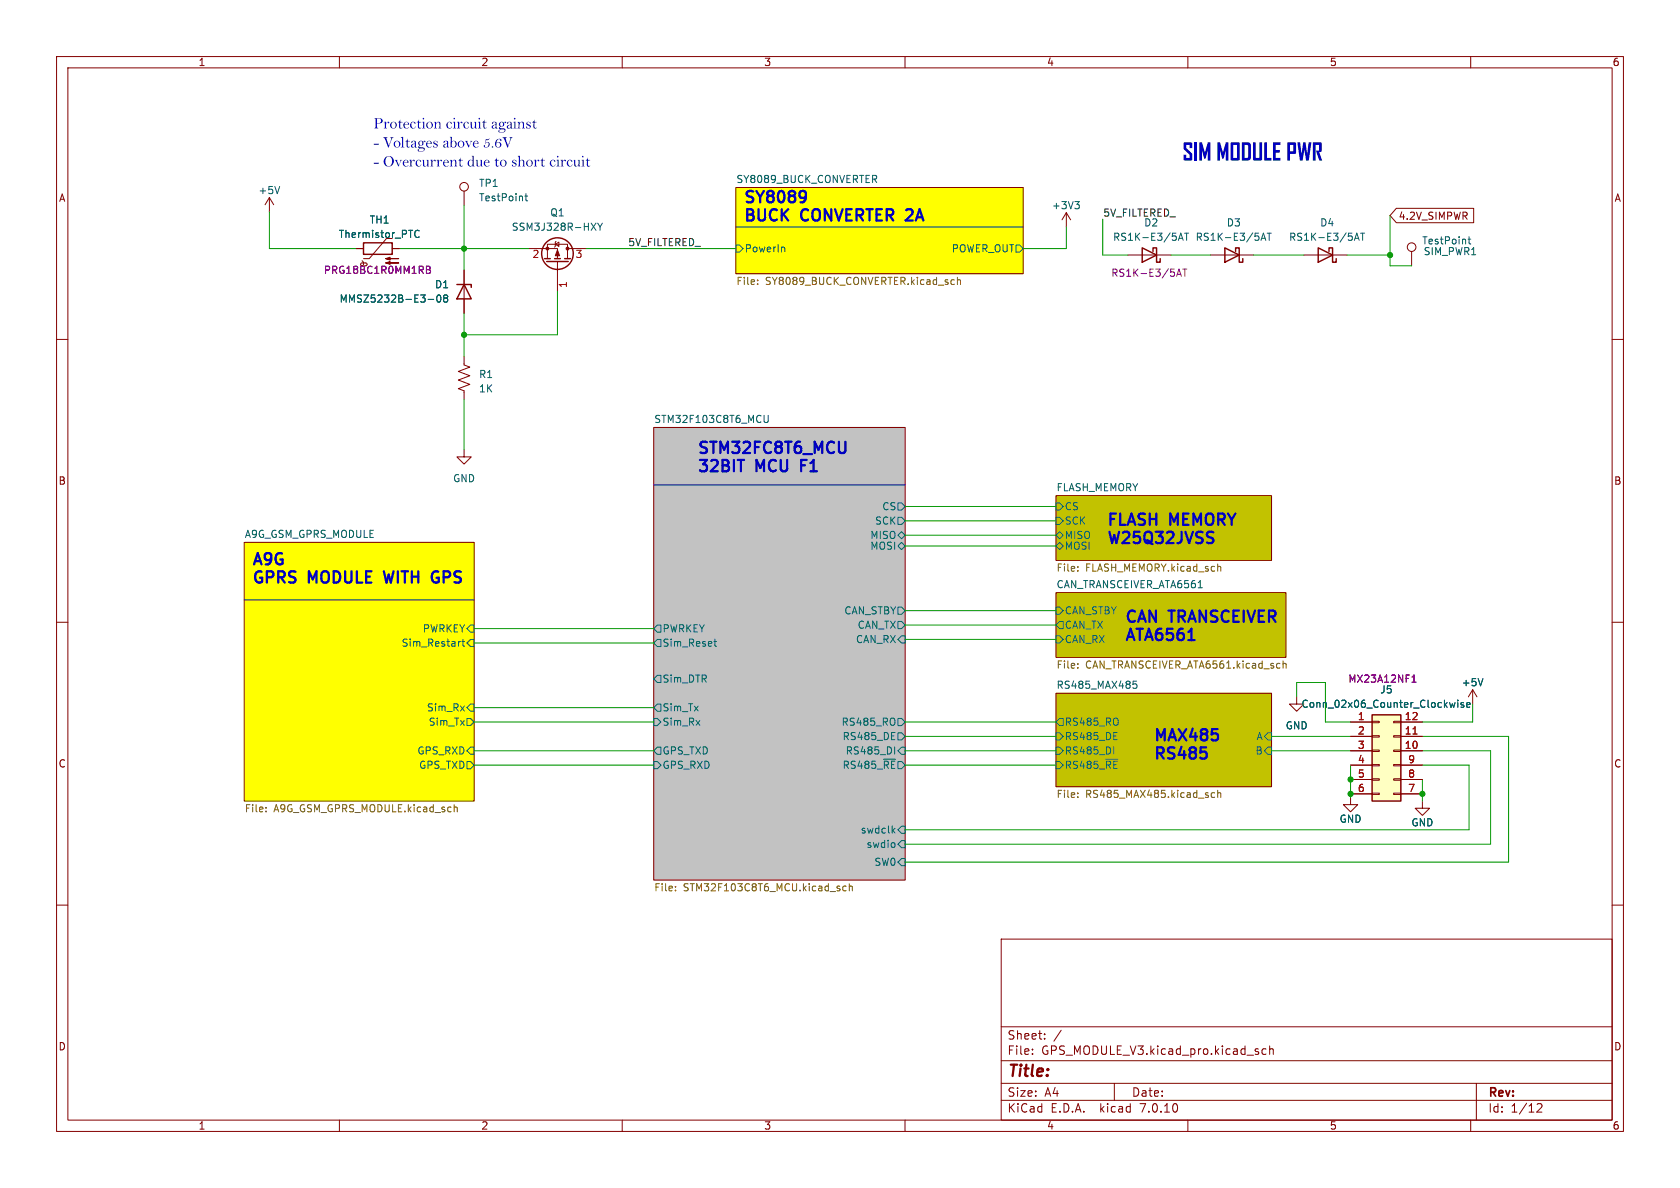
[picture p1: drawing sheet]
<svg xmlns="http://www.w3.org/2000/svg" width="297mm" height="210mm" viewBox="0 0 297 210" stroke-linecap="round" stroke-linejoin="round" font-family="sans-serif">
<g fill="none" stroke="#840000" stroke-width=".18">
<path d="M10 10h277v190h-277zM12 12h273v186h-273zM60 10v2M110 10v2M160 10v2M210 10v2M260 10v2M47.6 34.9l-.7 1.3M47.6 34.9v2.6M47.6 34.9l.8 1.3M82 33.8v2.5M130.1 33.1h50.8v15.3h-50.8z"/>
<path d="M188.5 37.6l-.8 1.3M188.5 37.6v2.5M188.5 37.6l.8 1.3M246.9 36.8h13.6v2.6h-13.6l-1.2-1.3zM10 60h2M63 43.9h1.3M63.8 46.7l.2-.2h.7l.2 .2M64 46.1l.2 .3 .1 .3M69.3 42.2h-1l-3 3.5h-1M69.3 43.9h1.3M82 47.8v7.6M93.5 43.9h5.1v1.8"/>
<path d="M96.8 45.7v-2.5h3.5v2.5M98.2 43.2l.6-.4v.8zM98.3 42.7l-.1 .1v.8l-.2 .1M98.6 46.2v5.4M100.3 43.9h3.3M199.4 45.1h7.6M214 45.1h7.6M230.5 45.1h7.6M249.6 44.5v2.5M285 60h2M82 79.5v1.3h1.3l-1.3 1.2-1.2-1.2h1.2M82 63v1.5l1.1 .4-2.1 .8 2.1 .7-2.1 .8 2.1 .7-2.1 .8 1 .4v1.5"/>
<path d="M115.6 75.6h44.4v80h-44.4zM43.2 95.9h40.6v45.7h-40.6zM186.7 87.6h38.1v11.5h-38.1zM10 110h2M186.7 104.8h40.6v11.4h-40.6zM285 110h2M186.7 122.6h38.1v16.5h-38.1zM229.2 123.2v1.3h1.3l-1.3 1.2-1.2-1.2h1.2M238.8 127.6h3.8M238.8 132.7h3.8M238.8 130.2h3.8M238.8 135.3h3.8"/>
<path d="M238.8 137.8h3.8M242.6 137.7h1.2v.2h-1.2zM242.6 135.1h1.2v.3h-1.2zM242.6 132.6h1.2v.2h-1.2zM242.6 130h1.2v.3h-1.2zM242.6 127.5h1.2v.3h-1.2zM246.4 137.7h1.2v.2h-1.2zM246.4 135.1h1.2v.3h-1.2zM246.4 132.6h1.2v.2h-1.2zM246.4 130h1.2v.3h-1.2zM246.4 127.5h1.2v.3h-1.2zM247.6 127.6h3.9"/>
<path d="M247.6 132.7h3.9M247.6 130.2h3.9M247.6 135.3h3.9M247.6 137.8h3.9M260.3 121.9l-.7 1.3M260.3 121.9v2.6M260.3 121.9l.8 1.3M10 160h2M238.8 141v1.2h1.2l-1.2 1.3-1.3-1.3h1.3M238.8 140.3h3.8M242.6 140.2h1.2v.3h-1.2zM246.4 140.2h1.2v.3h-1.2z"/>
<path d="M247.6 140.3h3.9M251.5 141.6v1.3h1.2l-1.2 1.2-1.3-1.2h1.3M285 160h2M177 166h108v32h-108zM60 198v2M110 198v2M160 198v2M177 194.5h108M177 191.5h108M177 187.5h108M177 181.5h108M182.5 186.3v.1"/>
<path d="M182.5 185.5v.1M184.7 183.6v.1M184.7 182.8v.1M187.6 182.1l-1.3 2M197 191.5v3M210 198v2M222.3 185.9l.2 .2-.2 .3M222.3 185.4l.2 .1M223.8 185.5l-.4-.1-.3 .3v.4l.1 .2h.6M224.5 185.5l.2-.1 .3 .1 .1 .9M224.5 184.9v1.5M260 198v2"/>
<path d="M261 191.5v6.5M271.7 195.2l.6-.1 .2 .1 .1 .3-.9 1.1h.9"/>
<circle cx="82" cy="33" r=".76"/>
<circle cx="249.6" cy="43.7" r=".76"/>
</g>
<g fill="#ff0" stroke="#ff0" stroke-width=".18">
<path d="M43.2 95.9h40.6v45.7h-40.6z"/>
<path d="M130.1 33.1h50.8v15.3h-50.8z"/>
</g>
<path d="M115.6 75.6h44.4v80h-44.4z" fill="#c2c2c2" stroke="#c2c2c2" stroke-width=".18"/>
<g fill="#c2c200" stroke="#c2c200" stroke-width=".18">
<path d="M186.7 122.6h38.1v16.5h-38.1z"/>
<path d="M186.7 87.6h38.1v11.5h-38.1z"/>
<path d="M186.7 104.8h40.6v11.4h-40.6z"/>
</g>
<g fill="none" stroke="#006464" stroke-width=".18">
<path d="M49.4 33l-.4 1.2M92.8 34.7h.5M93 34.2v1.1l.3 .2M104.5 39.4l.9 1.3M105.4 39.4l-.9 1.3M105.7 39.4l.4 .7M106.5 39.4l-.4 .7M154.6 31.7l.4 .6M154.9 31.1l.1 .1-.1 .4M190 35.6h.8l-.4 .5M190.6 36.1l.2 .3v.3l-.2 .2M74.1 40.8a.6 .6 0 0 0-.8 .5 .6 .6 0 0 0 .6 .7l.2-.1"/>
<path d="M75.7 52.9h1M77.3 52.3l.2-.2a.68 .68 0 0 1 .5 .7 .68 .68 0 0 1-.5 .6l-.2-.1-.1-.4zM78.7 52.7l-.3-.3 .3-.3h.2l.2 .3-.2 .3M78.7 52.7l-.3 .2 .1 .4 .2 .1h.3l.1-.2v-.4l-.2-.1M78.7 52.7h.2M106.1 40.1v.6M130.1 43.3h.6l.7 .6-.7 .7h-.6zM138.4 43.7l.3 .2v.6M179.6 43.3h.7l.6 .6-.6 .7h-.7zM208.3 42.5l.4-1.3 .5 1.3M208.4 42.1h.7M209.4 41.2h.7"/>
<path d="M209.8 41.2v1.3M222.9 42.5l.5-1.3 .4 1.3M223.1 42.1h.6M224 41.2h.7M224.4 41.2v1.3M239.4 42.5l.5-1.3 .4 1.3M239.6 42.1h.6M240.5 41.2h.8M240.9 41.2v1.3M259.5 42.3h.5M259.7 41.9v1l.3 .2M135.8 73.4l-.1 1.2-.4 .1-.2-.3"/>
<path d="M158.7 88.9h.7l.6 .6-.6 .7h-.7zM158.7 91.4h.7l.6 .7-.6 .6h-.7zM158.7 96.5l.7-.6 .6 .6-.6 .7zM159.4 94l.6 .6-.6 .7-.7-.7zM186.7 96.5l.6-.6 .7 .6-.7 .7zM186.7 94.6l.6-.6 .7 .6-.7 .7zM186.7 91.4h.6l.7 .7-.7 .6h-.6zM186.7 88.9h.6l.7 .6-.7 .7h-.6zM81.4 113.4l-.2 .1M81.7 113.4h.4M81.8 113v1.1l.3 .1M83.2 113h.6v1.3h-.6l-.7-.6z"/>
<path d="M83.2 110.5h.6v1.3h-.6l-.7-.7zM116.2 110.5h.6v1.3h-.6l-.6-.7zM116.2 119.4h.6v1.3h-.6l-.6-.7zM116.2 113h.6v1.3h-.6l-.6-.6zM126.2 113.4h.5M126.4 113v1.1l.3 .1M158.7 107.3h.7l.6 .7-.6 .6h-.7zM158.7 109.9h.7l.6 .6-.6 .6h-.7zM159.4 112.4h.6v1.3h-.6l-.7-.7zM186.7 112.4h.6l.7 .6-.7 .7h-.6zM186.7 107.3h.6l.7 .7-.7 .6h-.6zM187.3 109.9h.7v1.2h-.7l-.6-.6z"/>
<path d="M262.2 120l-.5 1.2M82.5 134.6h.7l.6 .7-.6 .6h-.7zM82.5 127h.7l.6 .6-.6 .7h-.7zM83.2 132.1h.6v1.3h-.6l-.7-.7zM83.2 124.5h.6v1.2h-.6l-.7-.6zM115.6 134.6h.6l.6 .7-.6 .6h-.6zM115.6 127h.6l.6 .6-.6 .7h-.6zM116.2 132.1h.6v1.3h-.6l-.6-.7zM116.2 124.5h.6v1.2h-.6l-.6-.6zM157.6 130.8h.6M157.6 129.5h.6M158.2 132v1.3"/>
<path d="M158.7 127h.7l.6 .6-.6 .7h-.7zM158.7 129.5h.7l.6 .7-.6 .6h-.7zM159.4 132.1h.6v1.3h-.6l-.7-.7zM186.7 129.5h.6l.7 .7-.7 .6h-.6zM186.7 132.1h.6l.7 .6-.7 .7h-.6zM186.7 134.6h.6l.7 .7-.7 .6h-.6zM187.3 127h.7v1.3h-.7l-.6-.7zM196.9 130.8h.6M196.9 129.5h.6M196.9 132v1.3M200.3 120.4h.6M200.3 121l.5-.1 .2 .2-.1 .5h-.6"/>
<path d="M224.2 132.1h.6v1.3h-.6l-.7-.7zM224.2 129.5h.6v1.3h-.6l-.7-.6zM257.2 124.2l-.2 .8-.2-.6M257.7 123.8v.1M257.7 124.2v.8M258.7 124.3l-.3-.1-.1 .2v.2l.4 .1v.3h-.4M259.3 124.6l.6-.1-.1-.2-.3-.1-.2 .2 .1 .6h.4M157.9 146.8l.3 .5M158.2 149.1v.6M158.2 146.4l-.5 .5M159.4 146.1h.6v1.2h-.6l-.7-.6zM159.4 148.6h.6v1.3h-.6l-.7-.7z"/>
<path d="M159.4 151.8h.6v1.2h-.6l-.7-.6z"/>
</g>
<g fill="none" stroke="#725600" stroke-width=".18">
<path d="M133.9 50.2v.1M133.9 49.5v.1M168.4 49.4l.3 .1M168.7 50.2l-.3 .1M169.3 49.6l.1-.2 .3 .1 .1 .8M169.3 49v1.3M190.5 100.2v.1M190.5 100.8v.2M190.5 117.3v.1M190.5 118v.1M215.3 100.2h.5v.8M226.8 116.8v1.3"/>
<path d="M226.8 117.4l.2-.1h.3l.1 .8M215.3 139.7v1.3M47 143.4v.1M47 142.7v.1M80.4 142.7h.4v.8M119.4 157.4v.1M119.4 156.7v.1M149.6 156.7l-.4-.1-.2 .3 .1 .5h.5M150.1 156.8l.2-.2 .3 .1 .1 .8M150.1 156.2v1.3M190.5 140.9v.1M190.5 140.2v.1"/>
<path d="M214.7 140.2l-.3-.1-.3 .3 .1 .5h.5M215.3 140.2l.2-.1 .3 .1v.8"/>
</g>
<path d="M242.6 126.4h5v15.2h-5z" fill="#ffffc2" stroke="#ffffc2" stroke-width=".18"/>
<g fill="none" stroke="#840000" stroke-width=".25">
<path d="M64.3 42.9h5v2.1h-5zM80.8 50.3h2.5v.5M82 50.3l1.3 2.5h-2.5zM96.3 45.7h1M96.6 46.2h3.9M98 45.7h1.1M99.8 45.7h1M201.9 43.8l2.6 1.3-2.6 1.3zM203.8 44.5v-.7h.7v2.6h.6v-.7M216.5 43.8l2.6 1.3-2.6 1.3zM218.4 44.5v-.7h.7v2.6h.6v-.7M233 43.8l2.6 1.3-2.6 1.3z"/>
<path d="M234.9 44.5v-.7h.7v2.6h.6v-.7M242.6 126.4h5v15.2h-5z"/>
<circle cx="98.6" cy="44.8" r="2.79"/>
</g>
<path d="M249.8 129.8h.7" fill="none" stroke="#a90000" stroke-width=".18"/>
<path d="M75.4 47.1l.6 .1 .1 .2-.3 .3M75.4 47.7h.4M75.8 47.7l.3 .2v.3l-.7 .1M208 48.8l.4-1.2 .5 1.2M208.1 48.5h.6M209.1 47.6h.7M209.5 47.6v1.2M249.6 119.7l.4-.4v1.3M249.6 120.6h.7" fill="none" stroke="#840084" stroke-width=".18"/>
<g fill="#840000" stroke="#840000" stroke-width=".18">
<path d="M68.2 46.5l.8-.3v.5l-.8-.2h2.3z"/>
<path d="M68.2 45.7l.8-.2v.5l-.8-.3h2.3z"/>
<path d="M98.6 44.2l.3 1h-.7z"/>
<circle cx="96.8" cy="43.9" r=".25"/>
<circle cx="100.3" cy="43.9" r=".25"/>
</g>
<path d="M142.1 33.8l.3 .2a1.63 1.63 0 0 1-.3 1.7M142.5 34.6l-.4 .4M149.5 78.1v1.6l-.2 .3M141.6 82.3h.7M141.6 81.3v2M67.9 101l.4 2M76.7 102.9l.3 .1 .5-.1M77.2 102.1h.4M77.3 101l-.6 .1M210.1 113.1h1.1M213.1 133l.2 .2v.5l-.2 .3" fill="none" stroke="#0000c2" stroke-width=".4"/>
<path d="M130.1 40.1h50.8M115.6 85.7h44.4M43.2 106h40.6" fill="none" stroke="#0000c2" stroke-width=".18"/>
<g fill="none" stroke="#009600" stroke-width=".18">
<path d="M47.6 37.5v6.4h15.4M82 36.3v11.5M194.9 38.7v6.4h4.5M245.7 38.1v8.9h3.9M70.6 43.9h22.9M82 55.4v7.6M98.6 51.6v7.6h-16.6M103.6 43.9h26.5M188.5 40.1v3.8h-7.6M207 45.1h7M221.6 45.1h8.9M238.1 45.1h7.6"/>
<path d="M82 70.6v8.9M160 96.5h26.7M160 92.1h26.7M160 89.5h26.7M160 94.6h26.7M83.8 113.7h31.8M83.8 111.1h31.8M160 110.5h26.7M160 113h26.7M160 108h26.7M83.8 127.6h31.8M83.8 125.1h31.8"/>
<path d="M83.8 132.7h31.8M83.8 135.3h31.8M160 127.6h26.7M160 132.7h26.7M160 135.3h26.7M160 130.2h26.7M224.8 132.7h14M224.8 130.2h14M229.2 123.2v-2.5h5.1v6.9h4.5M238.8 135.3v5.7M251.5 132.7h12v16.5h-103.5M251.5 135.3h8.2v11.4h-99.7"/>
<path d="M251.5 137.8v3.8M251.5 130.2h15.2v22.2h-106.7M260.3 124.5v3.1h-8.8"/>
</g>
<g fill="#009600" stroke="#009600" stroke-width=".18">
<circle cx="245.7" cy="45.1" r=".46"/>
<circle cx="82" cy="59.2" r=".46"/>
<circle cx="82" cy="43.9" r=".46"/>
<circle cx="238.8" cy="140.3" r=".46"/>
<circle cx="238.8" cy="137.8" r=".46"/>
<circle cx="251.5" cy="140.3" r=".46"/>
</g>
<g font-size="4.2" fill="#0000c2">
<text x="209" y="28.9">SIMMODULE</text>
<text x="227.4" y="28.9">PWR</text>
</g>
<g font-size="2.8" fill="#0000c2">
<text x="66" y="23">Protectioncircuit against</text>
<text x="66" y="26.4">- Voltagesabove5.6V</text>
<text x="66" y="29.8">- Overcurrentdueto short circuit</text>
<text x="131.4" y="36">SY8089</text>
<text x="131.4" y="39.2">BUCK</text>
<text x="141.8" y="39.2">CONVERTER 2A</text>
<text x="123.2" y="80.4">STM32FC8T6_MCU</text>
<text x="123.2" y="83.6">32BIT</text>
<text x="133.8" y="83.6">MCU</text>
<text x="142.5" y="83.6">F1</text>
<text x="195.6" y="93.1">FLASH</text>
<text x="207" y="93.1">MEMORY</text>
<text x="44.4" y="100">A9G</text>
<text x="195.6" y="96.3">W25Q32JVSS</text>
<text x="44.4" y="103.3">GPRS</text>
<text x="54.7" y="103.3">MODULE</text>
<text x="68.9" y="103.3">WITH</text>
<text x="78.1" y="103.3">GPS</text>
<text x="198.8" y="110.2">CAN</text>
<text x="198.8" y="113.4">ATA6561</text>
<text x="206.9" y="110.2">TRANSCEIVER</text>
<text x="203.8" y="131.2">MAX485</text>
<text x="203.8" y="134.4">RS485</text>
</g>
<text font-size="2.8" fill="#840000" x="178" y="190.9">Title:</text>
<g font-size="2.1" fill="#840000">
<text x="178" y="184">Sheet:</text>
<text x="178" y="186.7">File:</text>
<text x="184.1" y="186.7">GPS_MODULE_V3.kicad_pro.kicad_sch</text>
<text x="178" y="196.9">KiCad</text>
<text x="178" y="194.1">Size:</text>
<text x="184.7" y="194.1">A4</text>
<text x="185.7" y="196.9">E.D.A.</text>
<text x="194.6" y="196.9">kicad</text>
<text x="200" y="194.1">Date:</text>
<text x="201.8" y="196.9">7.0.10</text>
<text x="263" y="194.3">Rev:</text>
<text x="263" y="196.9">Id:</text>
<text x="267.1" y="196.9">1/12</text>
</g>
<g font-size="1.8" fill="#840000">
<text x="35" y="11.9">1</text>
<text x="85" y="11.9">2</text>
<text x="135" y="11.9">3</text>
<text x="185" y="11.9">4</text>
<text x="235" y="11.9">5</text>
<text x="285" y="11.9">6</text>
<text x="10.3" y="35.9">A</text>
<text x="285.3" y="35.9">A</text>
<text x="247.2" y="39.1">4.2V_SIMPWR</text>
<text x="10.3" y="85.9">B</text>
<text x="285.3" y="85.9">B</text>
<text x="10.3" y="135.9">C</text>
<text x="285.3" y="135.9">C</text>
<text x="10.3" y="185.9">D</text>
<text x="285.3" y="185.9">D</text>
<text x="35" y="199.9">1</text>
<text x="85" y="199.9">2</text>
<text x="135" y="199.9">3</text>
<text x="185" y="199.9">4</text>
<text x="235" y="199.9">5</text>
<text x="285" y="199.9">6</text>
</g>
<g font-size="1.8" fill="#006464">
<text x="45.6" y="34.5">+5V</text>
<text x="84.6" y="33.2">TP1</text>
<text x="84.6" y="35.8">TestPoint</text>
<text x="130.1" y="32.4">SY8089_BUCK_CONVERTER</text>
<text x="65.3" y="39.7">TH1</text>
<text x="90.4" y="41">SSM3J328R-HXY</text>
<text x="97.2" y="38.5">Q1</text>
<text x="185.9" y="37.2">+3V3</text>
<text x="202.2" y="40.2">D2</text>
<text x="216.8" y="40.2">D3</text>
<text x="233.3" y="40.2">D4</text>
<text x="59.8" y="42.3">Thermistor_PTC</text>
<text x="131.6" y="44.8">PowerIn</text>
<text x="168.2" y="44.8">POWER_OUT</text>
<text x="196.7" y="42.8">RS1K-E3/5AT</text>
<text x="211.3" y="42.8">RS1K-E3/5AT</text>
<text x="227.8" y="42.8">RS1K-E3/5AT</text>
<text x="251.3" y="43.4">TestPoint</text>
<text x="251.6" y="45.3">SIM_PWR1</text>
<text x="59.9" y="53.7">MMSZ5232B-E3-08</text>
<text x="76.8" y="51.2">D1</text>
<text x="84.6" y="67">R1</text>
<text x="84.6" y="69.6">1K</text>
<text x="115.6" y="74.9">STM32F103C8T6_MCU</text>
<text x="80" y="85.4">GND</text>
<text x="186.7" y="86.9">FLASH_MEMORY</text>
<text x="43.2" y="95.2">A9G_GSM_GPRS_MODULE</text>
<text x="153.8" y="95.5">MISO</text>
<text x="154.6" y="92.9">SCK</text>
<text x="155.9" y="90.4">CS</text>
<text x="188.2" y="95.5">MISO</text>
<text x="188.2" y="92.9">SCK</text>
<text x="188.2" y="90.4">CS</text>
<text x="153.8" y="97.4">MOSI</text>
<text x="188.2" y="97.4">MOSI</text>
<text x="186.7" y="104.1">CAN_TRANSCEIVER_ATA6561</text>
<text x="74.7" y="112">PWRKEY</text>
<text x="117" y="112">PWRKEY</text>
<text x="149.2" y="108.8">CAN_STBY</text>
<text x="151.2" y="113.9">CAN_RX</text>
<text x="151.5" y="111.4">CAN_TX</text>
<text x="188.2" y="113.9">CAN_RX</text>
<text x="188.2" y="108.8">CAN_STBY</text>
<text x="188.2" y="111.4">CAN_TX</text>
<text x="70.9" y="114.5">Sim_Restart</text>
<text x="117" y="114.5">Sim_Reset</text>
<text x="75.4" y="126">Sim_Rx</text>
<text x="117" y="120.9">Sim_DTR</text>
<text x="117" y="126">Sim_Tx</text>
<text x="186.7" y="121.8">RS485_MAX485</text>
<text x="230" y="125.3">Conn_02x06_Counter_Clockwise</text>
<text x="243.9" y="122.8">J5</text>
<text x="258.3" y="121.5">+5V</text>
<text x="75.7" y="128.5">Sim_Tx</text>
<text x="117" y="128.5">Sim_Rx</text>
<text x="148.7" y="128.5">RS485_RO</text>
<text x="148.9" y="131">RS485_DE</text>
<text x="188.2" y="128.5">RS485_RO</text>
<text x="188.2" y="131">RS485_DE</text>
<text x="222" y="131">A</text>
<text x="227.2" y="129.1">GND</text>
<text x="73.7" y="133.6">GPS_RXD</text>
<text x="74" y="136.1">GPS_TXD</text>
<text x="117" y="136.1">GPS_RXD</text>
<text x="117" y="133.6">GPS_TXD</text>
<text x="148.9" y="136.1">RS485_~{RE}</text>
<text x="149.4" y="133.6">RS485_DI</text>
<text x="188.2" y="133.6">RS485_DI</text>
<text x="188.2" y="136.1">RS485_~{RE}</text>
<text x="221.9" y="133.6">B</text>
<text x="152.1" y="147.5">swdclk</text>
<text x="236.7" y="145.6">GND</text>
<text x="249.4" y="146.3">GND</text>
<text x="153.1" y="150.1">swdio</text>
<text x="154.5" y="153.3">SW0</text>
</g>
<g font-size="1.8" fill="#0f0f0f">
<text x="194.9" y="38.4">5V_FILTERED_</text>
<text x="111" y="43.6">5V_FILTERED_</text>
</g>
<g font-size="1.8" fill="#a90000">
<text x="94" y="45.9">2</text>
<text x="101.7" y="45.9">3</text>
<text x="100.5" y="51" transform="rotate(-90 100.5 51)">1</text>
<text x="240" y="127.4">1</text>
<text x="240" y="129.9">2</text>
<text x="248.2" y="129.9">11</text>
<text x="248.2" y="127.4">12</text>
<text x="240" y="132.5">3</text>
<text x="240" y="135">4</text>
<text x="240" y="137.5">5</text>
<text x="248.2" y="132.5">10</text>
<text x="248.8" y="137.5">8</text>
<text x="248.8" y="135">9</text>
<text x="240" y="140.1">6</text>
<text x="248.8" y="140.1">7</text>
</g>
<g font-size="1.8" fill="#840084">
<text x="57.1" y="48.6">PRG18BC1R0MM1RB</text>
<text x="196.4" y="49.1">RS1K-E3/5AT</text>
<text x="238.3" y="120.9">MX23A12NF1</text>
</g>
<g font-size="1.8" fill="#725600">
<text x="130.1" y="50.7">File:</text>
<text x="135.3" y="50.7">SY8089_BUCK_CONVERTER.kicad_sch</text>
<text x="186.7" y="101.4">File:</text>
<text x="191.9" y="101.4">FLASH_MEMORY.kicad_sch</text>
<text x="186.7" y="118.5">File:</text>
<text x="191.9" y="118.5">CAN_TRANSCEIVER_ATA6561.kicad_sch</text>
<text x="43.2" y="143.9">File:</text>
<text x="48.4" y="143.9">A9G_GSM_GPRS_MODULE.kicad_sch</text>
<text x="186.7" y="141.4">File:</text>
<text x="191.9" y="141.4">RS485_MAX485.kicad_sch</text>
<text x="115.6" y="157.9">File:</text>
<text x="120.8" y="157.9">STM32F103C8T6_MCU.kicad_sch</text>
</g>
</svg>
